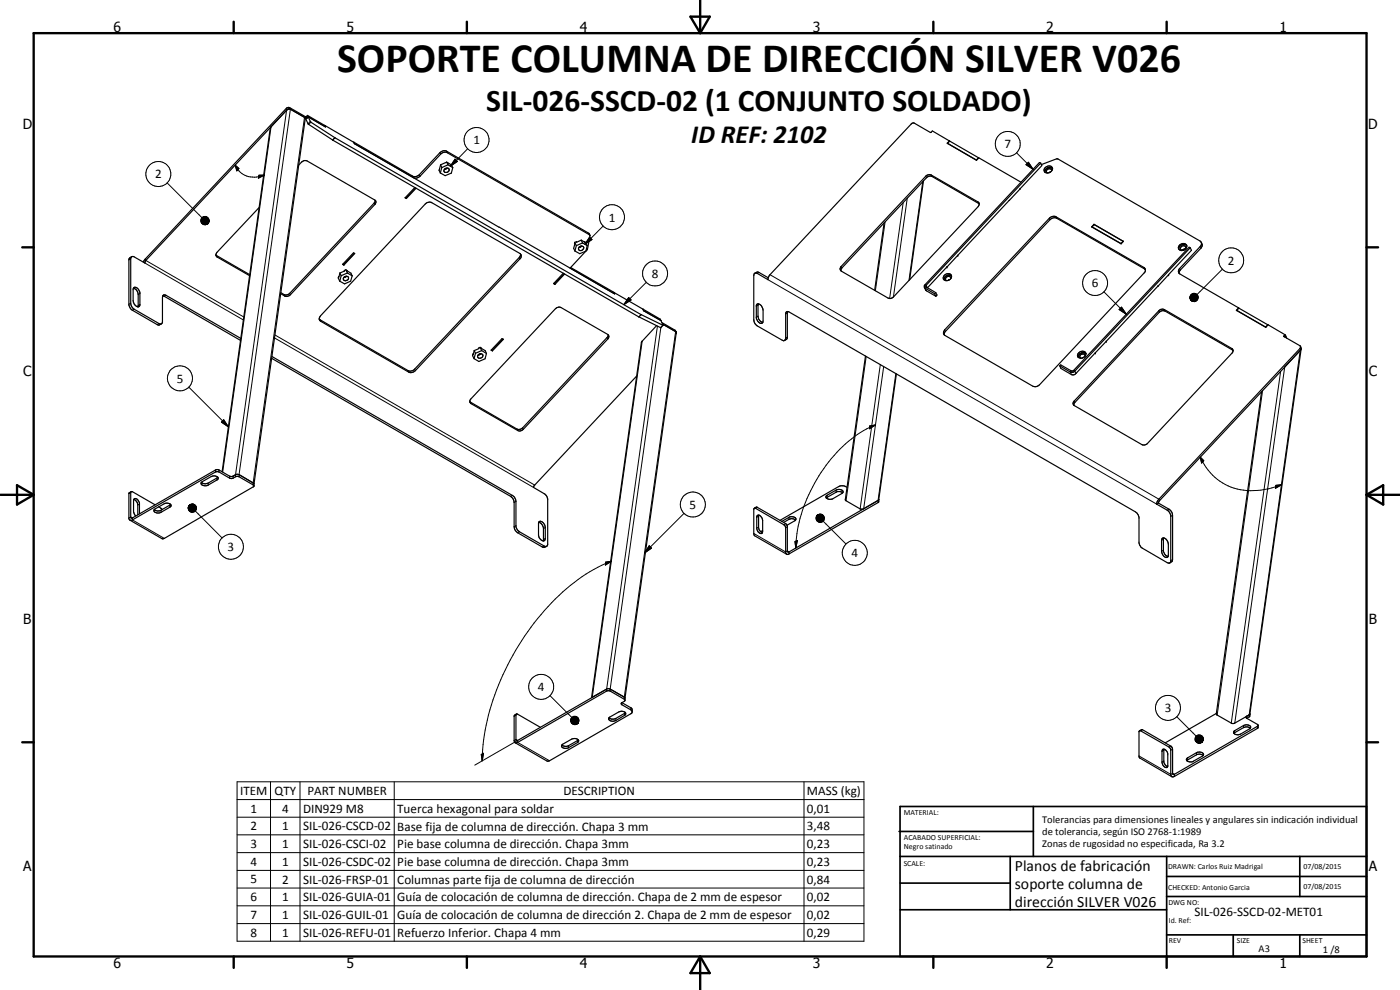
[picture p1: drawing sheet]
<svg xmlns="http://www.w3.org/2000/svg" width="420mm" height="297mm" viewBox="0 0 420 297" stroke-linecap="round" stroke-linejoin="round" font-family="sans-serif">
<g fill="none" stroke="#000" stroke-width=".35">
<path d="M81.4 38l-.3 .5-14.4 103M86.3 32.8l-42.5 45.3-.3 .8-3.4-1.9h-.6M86.3 32.8l-.3 .3M86.6 32.7l.6 .1M86.6 32.7l-.3 .1M86.7 32.7l-.4 .1M87 32.7l.2 .1M87.2 32.8l4.2 2.4 .2 .4-15.4 109.6M87.2 32.8l4.8 2.7M92 35.5h.1M92.3 34.6l-.6 .5-4.8-2.8-.8 .1-42.7 45.5-.4 .8M92.3 34.6l.2 .5"/>
<path d="M92.3 34.6l5.1 3 .2 .4-5.1-2.9M92.5 35.1l-.5 .4M92.5 35.1l.8 1.6 7.2 4.6 91.9 53.1 6.6 3.2M92.5 35.1l-.7 .7 .7 1.4 7.4 4.8 91.8 53.1 6.6 3.2 .7-.7M92.5 35.1l5.2 3-.2-.5M97.5 37.6l8.6 5.1 .2 .4 34.8 20M97.5 37.6l-.1 .1M89.6 49.6l1.5-1.3 .9-.1 20.6 11.9M106.2 42.7h.1M106.2 42.7l.3 .4M106.2 42.7l18.1 10.3 1.3-.4 6.4-6.8a1.78 1.78 0 0 1 2.1-.4l42.6 24.6 .3 .6M121.6 59.3l.3 .1"/>
<path d="M121.9 59.4l.1 .2M124 53.3a1.68 1.68 0 0 0 2.1-.4l6.1-6.6a1.78 1.78 0 0 1 2.1-.5l42.6 24.6 .2 .3-.8 4.2-5.2 5.5M124.5 56.3l-2.9 3.1 .4 .2M124.7 56.4l-2.8 3M124.9 56.5l-2.9 3.1M131.8 51.1l.4 .8M132.2 49.4l-.3 1.3M132.2 49.4l.4 .9M132.6 50.3l-.4 1.6M133.6 48.9l-1.4 .5M134.1 48.6l.3 .8M134.2 50.4l.4 .1a.78 .78 0 0 1-.3 1.2 .78 .78 0 0 1-1.1-.4l.2-.5"/>
<path d="M134.2 50.4l-.8 .4M134.4 48.9l1.1 .6 .4 .8M134.4 49.4l1.5 .9M134.4 49.4l-1.8 .9M135.9 50.3l-.4 1.6-1.9 .8-1.4-.8M277.1 54.3l-4.1 29.6M277.8 52.9a1.62 1.62 0 0 1 1.7-.4l14 8.1a.89 .89 0 0 1 .1 1.4l-25.8 27.4-.7 .2-.6-.2-14-8-.4-.7 .3-.7zM284.4 43l8.6 5M284.4 43v.1M284.4 43l.6-.7 8.7 5M284.9 42.3l-5.1-3-.6 .5-4.7-2.8h-.7l-42.9 45.6-.4 1.3-3.2-1.9h-.8M284.9 42.3l.1 .1"/>
<path d="M284.9 42.3l-.6 .7 8.8 5.1M293 48l.1 .1M293.1 48.1l.7-.7 12.6 7.3M293.7 47.3v.1M293.7 47.3l-.7 .7M306.1 56.7h.1M306.1 56.6v.1M312.3 48.9l.4 .8-25.3 26.9M312.3 48.9l-.4-.1-34.2 36.6-.3 .3 .1 .7 3 1.7M312.3 48.9l-34.4 36.7v.5l2.9 1.7M312.5 49.4l4.6-1.7h.4l42.8 24.7 .3 .4-.2 .9-6.4 6.9a1.01 1.01 0 0 0 .1 1.6l17.6 10.2M315.3 51.6l-.6 .3"/>
<path d="M315.6 51.2a.75 .75 0 0 0-1.1-.5 .75 .75 0 0 0-.1 1.2M315.7 51.2l-.6 .5-.7 .2M315.9 50.5a1.46 1.46 0 0 0-2.3 1.1M315.9 50.5a1.26 1.26 0 0 0-1.7-.6 1.26 1.26 0 0 0-.6 1.8l.8 .2M315.9 50.5l-.2 .7M39.5 77l-.8 .8v13.7l.2 .6 .6 .9 7.7 4.4 .6 .1 .7-.3M39.5 77l-.3 .5v13.7l.2 .5 .9 1.1 7.6 4.4h.6M64.8 76.5l.4 .6 9.7 5.6M64.8 76.5l10.2 5.9M77.8 62.2l-12.7 13.5-.3 .8M102.9 79.2l.3 .2M103.2 79.4v.1"/>
<path d="M106.1 75.9l.4 .2-3.3 3.4-.4-.2zM106.3 76l-3.1 3.4M112.6 60.1l.2 .7-.3 .5-25.3 27.1a1.58 1.58 0 0 1-1.8 .4l-1.2-.7M112.6 60.1l-.3 .8-25.4 27.1a1.53 1.53 0 0 1-1.7 .4l-.9-.6M127.6 61.3a1.78 1.78 0 0 1 2-.5l26.4 15.2 .4 .5v.5l-.2 .5-31.5 33.7a1.78 1.78 0 0 1-2.1 .4l-26.3-15.2-.5-.7 .4-.9zM141 63.1l8.8 5.1M149.8 68.1l34.7 20.1-.2-.4M156.2 76.2l-.3 1-31.5 33.5-.7 .6h-1.1l-26.8-15.5M172.5 72.7l-.3 1.8 .3 .8M172.5 72.7l.5 1M173 73.7l-.5 1.6M173.8 74.2a.78 .78 0 0 1 .8-.4 .78 .78 0 0 1 .6 .5 .77 .77 0 0 1-.8 .9 .77 .77 0 0 1-.7-.9z"/>
<path d="M174.4 73.8l-.5 .3M174.4 72.1l1.4 .7 .4 .9M174.4 72.1l-1.9 .6M174.4 72.1l.4 .8M174.6 73.8l-.8 .4M174.8 72.9l1.4 .8M174.8 72.9l-1.8 .8M176.2 73.7l-.4 1.7-1.8 .7-1.5-.8M265.3 66.9l-2.8 20.2M287.4 76.6l-3.2 3.5M287.4 76.6v.1M293.9 61.2l-14.2-8.2-.6-.2-.7 .2-25.8 27.4-.3 .8"/>
<path d="M302.9 60.1v.1M302.9 60.1h.1M314.9 65.5l.7-.5 1.1-.1 26.6 15.4 .4 .5v.4l-.1 .5-31.6 33.7-1.3 .6-.7-.1-26.4-15.2-.4-.6v-.4l.3-.7zM327.7 68.1l8.7 5M327.7 68.1h.1M327.7 68.1l.7-.7 8.7 5M328.3 67.3l-.7 .8 8.9 5.1M328.3 67.3l8.8 5.1M328.3 67.3l.1 .1M336.4 73.1l.1 .1M337.1 72.4v.1M337.1 72.4l-.7 .7"/>
<path d="M337.1 72.4l-.6 .8M354 73.6a1.19 1.19 0 0 1 1.2-.6 1.19 1.19 0 0 1 1 1 1.36 1.36 0 0 1-1.1 1.1 1.36 1.36 0 0 1-1.5-.7zM354.4 74.1a.76 .76 0 0 1 .8-.4 .76 .76 0 0 1 .6 .5 .79 .79 0 0 1-.6 .9 .79 .79 0 0 1-.9-.7zM355.7 74.7l-.8 .4M356.1 73.7a1.41 1.41 0 0 0-1.5-.2 1.41 1.41 0 0 0-.8 1.3M357.2 74.3l.4 .8-10.1 10.8M357.2 74.3l-.3-.1-34.8 37.1h-.6l-3.2-1.8-.3 .3M357.2 74.3l-34.8 37.2-.6 .3-.6-.2-3.2-1.8M360.5 72.7l.3 .9-.3 .8-6.3 6.6-.3 1M40 86.5a1.9 1.9 0 0 1 1.5 1.9l-.1 3.7M40.2 86.2l1 .2 .7 1.2 .1 4a.74 .74 0 0 1-.7 .5 .74 .74 0 0 1-.7-.5l-.6-1.4v-3.3zM48.5 97.2l.3-.5v-7.5a.64 .64 0 0 1 .3-.7 .64 .64 0 0 1 .7 .1l22.5 13"/>
<path d="M48.8 88.8l23.4 13.4M102 81.9l-.5 1.5 .5 1M102 81.9l.4 .8M102.4 82.7l-.4 1.7M103.1 83.4l.9-.5 .5 .2a.78 .78 0 0 1-.5 1.1 .78 .78 0 0 1-1-.6zM103.8 80.9l1.5 1.1 .4 .8M103.8 80.9l-.5 .3 .1 .1-1.4 .6M103.8 80.9l.5 1M103.8 82.9l-.5 .2M104 82.9l-.8 .4M104.3 81.9l1.4 .9M104.3 81.9l-1.9 .8"/>
<path d="M105.7 82.8l-.5 1.6-1.8 .8-1.4-.8M166.2 85l.2 .1M166.4 85.1l.1 .2M169.1 82l-3 3.1 .4 .2M169.3 82.1l-2.9 3M169.4 82.2l-2.9 3.1M171.3 80.3l12.9 7.4 .2 .4M184.3 87.8l8.6 5 .2 .4 5.3 3M184.3 87.8h-.1M193 92.8l5.2 3 .2 .4M193 92.8l.2 .5 5.2 2.9M193 92.8h.1"/>
<path d="M197.1 97.7l-4.6 5.1-15 106.5M198.4 96.2l.6 1.4M198.6 96.8l4 2.3 .4 .6M198.8 97.2l4 2.3M199 97.6h.1M202.8 99.5v.1M202.8 99.6l.2 .2-15.4 109.7M202.9 99.6l.1 .1M203 99.7l-.1 .5M226.5 82l-.3 .7v13.2l.2 .8 .9 1.1 7.4 4.3 .7 .1M226.5 82l.7-.4 .4 .1 3 1.7M227.1 91.3a1.04 1.04 0 0 1 1.4 .5l.5 1.2v3.3a.67 .67 0 0 1-.4 .7 .67 .67 0 0 1-.8-.2l-.8-1.4v-3.7z"/>
<path d="M227.6 91.2l-.1 3.7a1.95 1.95 0 0 0 1.4 1.8M236.4 93.5l-.1 7.9-.9 .8M236.4 93.5l104.4 60.1 .7 .8 .3 .8v7.7l.5 1.1 8 4.8 .8 .1M236.4 93.5h-.3l-.3 .5v7.5l-.4 .7M277.4 86.2l.5 .9 3 1.8M280.5 88.1l.4 .8M280.8 87.8l.4 .7-.3 .4M280.8 87.8l-.3 .3M284.2 80.1h.1M284.2 80.1l-5.9 6.3M285 83.9l-.5 .3M285.3 83.6a.73 .73 0 0 0-1-.6 .73 .73 0 0 0-.2 1.2"/>
<path d="M285.6 82.8a1.43 1.43 0 0 0-2.3 1.1M285.6 82.8l-.2 .7-.3 .4M285.6 82.8a1.27 1.27 0 0 0-1.7-.6 1.27 1.27 0 0 0-.7 1.7 1.37 1.37 0 0 0 1.9 0M343.7 80.9l-26.6-15.4a1.78 1.78 0 0 0-2 .4l-31.5 33.7-.2 .9M347.5 85.9h.1M347.5 85.9l-15.5 16.5M371.2 93.2l.6-.7 8.7 5M371.7 92.4l-.7 .7 8.9 5.1M371.7 92.4l.1 .1M379.9 98.2l.7-.7 5.1 3M380.5 97.5l-.7 .7M380.5 97.5h.1"/>
<path d="M81.5 107.5l71.7 41.4 .8 .8 .3 1v7.3l.5 1.3 .6 .6 7.6 4.4 1.1-.4M81.6 106.9l72.4 41.9 .4 .3 .4 1.4v7.5l.5 1 .6 .6 7.6 4.4 .6-.1M142.3 105.2l-.5 1.5 .5 .9M142.3 105.2l.4 .8M142.7 106l-.4 1.6M143.5 106.5l1-.3a.68 .68 0 0 1 .4 .8 .68 .68 0 0 1-.7 .5l-.7-.2-.2-.5zM144.1 104.2l-.5 .2 .1 .2-1.4 .6M144.1 104.2l1.5 1 .4 .8M144.1 104.2l.5 1M144.2 106.2l-.6 .2M144.3 106.2l-.8 .4M144.6 105.2l1.4 .8"/>
<path d="M144.6 105.2l-1.9 .8M146 106l-.4 1.7-1.9 .8-1.4-.9M147.5 105l.2 .1M147.7 105.1l.1 .2M150.7 101.6l.4 .2-3.3 3.5-.4-.2zM150.9 101.7l-3.2 3.4M182.5 100.5l.2 .5-.3 .7-25.4 27.1a1.42 1.42 0 0 1-1.6 .4l-14-8.1-.4-.6M182.5 100.5l-14.1-8.2-.6-.2-.7 .2-25.8 27.4-.3 .8M182.5 100.5l-.1 .6-25.6 27.3-.6 .4-1.1-.1-14.1-8.2M191.1 112.8l-30.8 33-.2 .5 3.4 2 .6 .6 .3 .8v13.7l-.3 .5M259.7 106.8l-6 43.1 .2 .3 4.2 2.5h1.1M269 112.2l-5.3 37.7-.2 .3"/>
<path d="M325.3 107.2l-.5 .2M325.6 106.9a.79 .79 0 0 0-.8-.7 .79 .79 0 0 0-.7 .8l.3 .5M325.9 106.1a1.49 1.49 0 0 0-2.3 1.1M325.9 106.1l-.3 .9-1.2 .5M325.9 106.1a1.27 1.27 0 0 0-1.7-.6 1.27 1.27 0 0 0-.5 1.8l.7 .2M332 102.4h.1M332 102.4l-9.5 10h-.9l-3.2-1.9-.4-.7M370.1 105.2l-20.4-11.9-.9-.1-.9 .5-25.5 27.2-.1 .7M370.1 105.2l-.4-.6-20.2-11.7-1.2-.1-25.9 27.6a.77 .77 0 0 0-.1 1.2M370.1 105.2l-.2 .6-25.5 27.3-.6 .3h-1.1l-20.4-11.8M378.6 117.5l-13.6 96.7 .3 .3 4.6 2.6 .7-.1 4.3-2.5M385.3 101h.1"/>
<path d="M385.3 101l5 2.9M385.7 100.5l-.4 .5M385.7 100.5l.2 .4M385.9 100.9l-.3 .2M385.9 100.9l.3 .6M390.2 105.1l-4.6 5M390.3 103.9l-.2 .7-42.3 45.2-.5 .7-.2 .8M390.3 103.9l.2 .6-.2 .5-42.4 45.3-.2 .7M390.5 104.8l-15.5 109.6M39.4 147.5l7.2 4M39.4 147.5l-.7 .5v7.6l.3 .5M40.2 149.8l-.1 3.7 .7 1.3"/>
<path d="M40.2 149.8a.96 .96 0 0 1 1.5 .7l.2 3.7M40.2 149.9a1.85 1.85 0 0 1 1.1 1.6v3M46.4 152.8l2.8-1.6a1.38 1.38 0 0 1 2.1 .6l-3 1.9a1.21 1.21 0 0 1-1.3 .3 1.21 1.21 0 0 1-.7-1zM47.6 152.1l1.1 .8M51.2 151.4l-2.9 1.7a1.72 1.72 0 0 1-2-.2M60.5 144.7l2.9-1.7a1.38 1.38 0 0 1 2.1 .6l-3 1.9a1.44 1.44 0 0 1-2.1-.6zM65.4 143.2l-2.9 1.7a1.82 1.82 0 0 1-2.1-.2M70 142.9l.8-.5h.9l4.5 2.8M70 142.9h-1.1l-3.5-2-.7 .1-25.2 14.5-.3-.3v-7.5l.2-.2M70.7 142.5l-.7 .4M76.2 145.8l-4.5-2.8h-1a1.51 1.51 0 0 1-1.8 .5l-3.2-1.9h-1l-25.2 14.5h-.5M76.2 145.8l-.1 .2-27 15.6h-.6l-9.5-5.5"/>
<path d="M76.2 145.2v.6M161.7 156.7a1.13 1.13 0 0 1 1.8 .8l.1 4.1-.1 .5-.5 .2M161.7 156.7a1.95 1.95 0 0 1 1.4 1.7l-.1 3.9M161.7 156.7l-.1 4 .6 1.1 .8 .5M226.4 152.5h.4l8.8 5.3 .2 .6v7.4l.3 .5M226.4 152.5l-.2 .3v7.3l.2 .6 9.7 5.6M227.3 154.7a1.35 1.35 0 0 1 1.6 1.5l-.1 3.5a.87 .87 0 0 1-.9 .3 .87 .87 0 0 1-.6-.9l-.2-.4v-3.7zM227.7 154.6v3.8a1.67 1.67 0 0 0 1.1 1.4M228.9 159.2l-.6 .3M234.6 156.5l2.2-1.3a1.19 1.19 0 0 1 1.2-.2 1.19 1.19 0 0 1 .8 1l-2.6 1.6M238.7 156l-.5-.3-.8-.1-2.2 1.2M247.9 148.8l3-1.7a1.38 1.38 0 0 1 2.1 .6l-3 1.9a1.4 1.4 0 0 1-2.1-.6z"/>
<path d="M252.9 147.9l-.8-.4h-.8l-3.3 1.9M254.2 146.2a2.4 2.4 0 0 0-2.5-.2l-17.6 10.1M263.5 150.2l-26.8 15.5-.4-.3v-7.5l-.3-.5-8.9-5.3-.7 .4M263.7 149.9v.7l-.2 .2-26.7 15.4-.7 .1M263.7 150l-.2 .2M347.1 151.3l3.5 1.9 .7 1.2 .1 14-.3 .5M347.7 151l3.1 1.8 1 1.3 .1 13.8-.2 .6-.6 .4M347.7 151l-.6 .3M348.8 161.5a1.6 1.6 0 0 1 1.8 1.8v3.7a.96 .96 0 0 1-1.1 .2 .96 .96 0 0 1-.6-.8l-.3-1zM349.2 161.4v4.2l.4 .7 1 .7M155 214.2l-.7 .7v7.3l.3 .6M155 214.2l7.2 4"/>
<path d="M182.1 206.8l.9-.1 4.6 2.8M182.1 206.8l-4.4 2.4M182.1 206.8l-26.9 15.4-.4-.2 .2-7.8M182.7 215.4l3-1.8a1.32 1.32 0 0 1 2.1 .6l-.2 .3-2.8 1.7a1.4 1.4 0 0 1-2.1-.6zM186.6 210.8l-.2 .3 .2 .4 2.9 1.6 .2 .5M186.6 210.8l2.9 1.7 .2 1.1M187.6 210.1l-4.5-2.8h-.9l-26.8 15.5h-.8M187.6 210.1l-1 .7M187.6 209.5v.6M187.7 213.8l-2.9 1.8a1.64 1.64 0 0 1-2-.3M189.7 213.6l-.4 .6-24.6 14.1h-.5l-9.6-5.5M342 219.2l-.2 .3v7.6l.2 .3 9.7 5.6"/>
<path d="M342 219.2l8.8 5 .4 .4 .2 7.7 .3 .7M365.1 214l-15.4 8.9M374.2 215.5l3.4 2.1M374.9 214.5l-.9 .6 .2 .4M375.1 214.3l-.2 .2M375.1 214.2l-.1 .8-.8 .5M375.2 218.5l-.8-.4h-.7l-3.4 1.9M375.2 218.5l-3.1 1.8-.7 .2-1.1-.5M375.2 218.5l.1-.2a1.32 1.32 0 0 0-2.1-.6l-2.8 1.6-.2 .5 .1 .2M377.6 217.6l-25.3 14.8-.4-.4v-7.2l-.4-.9-8.6-5-.9 .3M377.6 217.6v.6l-.3 .4-24.8 14.4h-.8M168.6 223.6l2.9-1.8a1.35 1.35 0 0 1 2.1 .6l-3 1.9a1.32 1.32 0 0 1-2-.6z"/>
<path d="M173.6 222l-3 1.7a1.76 1.76 0 0 1-2-.2M348.9 224.9a1.28 1.28 0 0 1 1.6 1.3v3.7a.76 .76 0 0 1-.8 .4 .76 .76 0 0 1-.7-.7l-.3-1zM349.3 224.8v4.1l.4 .6 .7 .5M356.1 227.6l3-1.8a1.38 1.38 0 0 1 2.1 .7l-3.2 2-1 .1a.74 .74 0 0 1-.9-1zM361.1 226.7a1.82 1.82 0 0 0-2-.2l-2.9 1.7"/>
</g>
<g fill="none" stroke="#000" stroke-width=".3">
<path d="M81.4 38l-14.6 103.6M85.9 32.5l.2 .4M86 33.1l-15.3 109.4M86.9 32.3l.3 .5-15.5 110.2M91.4 35.2l-15.4 110.3M91.7 35.1l.2 .4M91.9 35l.2 .5M93.1 36.4l-.7 .7M93.3 36.7l-.6 .6M50.2 54.9l10.4 10.4M70.6 49.6l1.1 .9-.6 .8zM70.6 49.6a6.3 6.3 0 0 0 8.7 2.9"/>
<path d="M77.7 52.6l1.6-.1-1.8 1zM99.8 42l.7-.7-.6 .7M123.8 52.8l.2 .5M125.8 52.4l.3 .5M131.9 50.7l-.1 .4M132 45.8l.2 .5M133.6 48.9l.5-.3 .3 .3M134.1 45.4l.2 .4M136.6 47.8l.7 .6-2.1 1.5zM140.4 44.6l-5.2 5.3M272.3 59.5l-4.2 29.6M276.9 54.5l-4.1 29.7"/>
<path d="M277.8 52.9l.2 .4M279.5 52.5l.2 .5M305.1 45.8l4.9 5M308.6 48.7l1.4 2.1-2.1-1.4zM39.2 77.7l-.5 .3M43.5 78.9l29.6 17.1M43.6 77.7l.2 .4 29.4 17M60.3 65.9l2.1 1.2-2.1-.9zM60.3 66.2l2.1 .9-2.1-.7zM60.3 66.4l2.1 .7-2-.4zM60.4 66.7l2 .4-1.9-.2zM60.4 65.7l2 1.4-2.1-1.2z"/>
<path d="M60.5 66.9l1.9 .2h-1.7zM60.5 65.4l.2-.2 1.7 1.9zM60.5 65.4l1.9 1.7-2-1.4zM60.7 67.1h1.7l-1.5 .2zM60.7 65.2l.2-.1 1.5 2zM60.9 67.3l1.5-.2zM60.9 65.1l.3-.1 1.2 2.1zM61.2 67.4l1.2-.3zM61.2 65l.3-.1 .9 2.2zM61.4 67.4l1-.3zM61.5 64.9h.3l.6 2.2zM61.7 67.4l.7-.3z"/>
<path d="M61.8 64.9l.2 .2 .4 2zM61.9 67.4l.5-.3zM62 65.1l.3 .1 .1 1.9zM62.2 67.2l.2-.1zM62.3 65.2l.1 .2v1.7zM62.4 65.4l.2 .2-.2 1.5zM62.6 65.6l-.2 1.5zM62.7 66.6l-.3 .5zM62.7 65.8l-.3 1.3zM62.8 66.3l-.4 .8zM62.8 66.1l-.4 1zM65 76.7l.2 .4"/>
<path d="M112.3 60.9l.2 .4M155.9 77.2l.1 .5M176.7 70l.2 .4M176.9 71.2l.8 .7-2.2 1.4zM181 67.8l-5.5 5.5M252.4 80l.2 .4M265.6 66.5l-2.9 20.7M271 60.8l-4 28.8M293.5 60.6l.2 .4M314.9 65.5l.2 .4M316.9 65.1l.2 .4M360.2 74l.3 .4"/>
<path d="M39.2 91l-.5 .3M40.3 92.8l-.6 .3M42 91.4l-.5 .3M42 88.1l-.5 .3M47.7 97.1l-.5 .3M49.8 88.6l-.5 .3M85.2 88.4l.2 .4M86.9 88l.3 .4M96.1 96l.2 .4M188.7 89.3l.7 .7-2.2 1.4zM192.4 94.4l-.7 .7M192.4 94.4l-.6 .7"/>
<path d="M194 84.7l-6.8 6.7M197.3 97.8l-15.2 109.5M198.3 98.3l-15.2 109M198.9 97.6l-.7 .7M202.6 99.1l.2 .4-15.4 110.3M227.5 94.9l-.5 .3M227.5 91.6l-.5 .3M227.8 81.7l-.5 .3M230.5 83.9l116.6 67.4M231.1 82.4l116.7 67.4 .2 .4M236.3 93.9l-.5 .3M277.7 85.4l.6 1"/>
<path d="M278 86.1l-.3 .4 .3 .7M283.5 99l.2 .4M331.3 87.5l6.7 6.8M335.9 92.9l.7-.7 1.4 2.1zM336.6 92.2l1.4 2.1-2.1-1.4zM343.3 80.3l.2 .4M347.8 93.3l.1 .4M349.5 92.9l.2 .4M354 80.6l.2 .4M357.1 89.2l.4 .9zM357.1 89.4l.4 .7zM357.2 88.9l.3 1.2z"/>
<path d="M357.2 89.7l.3 .4zM357.3 88.6l.2 1.5-.3-1.2zM357.3 89.9l.2 .2zM357.4 88.4l.2-.1-.1 1.8zM357.4 88.4l.1 1.7zM357.5 90.1l.4 .3zM357.5 90.1l.7 .4zM357.5 90.1l1 .4zM357.5 90.1l1.2 .4zM357.5 90.1l1.5 .2-.3 .2zM357.5 90.1l1.7 .1-.2 .1zM357.5 90.1l1.9-.1-.2 .2z"/>
<path d="M357.5 90.1l2-.4-.1 .3zM357.5 90.1l2.1-.6-.1 .2zM357.5 90.1l2.1-.9v.3zM357.5 90.1l2.1-1.2v.3zM357.5 90.1l2-1.4 .1 .2zM357.5 90.1l1.8-1.6 .2 .2zM357.6 88.3l.3-.2-.4 2zM357.9 88.1l.2-.1-.6 2.1zM358.1 88h.3l-.9 2.1zM358.4 88l.3 .1-1.2 2zM358.7 88.1h.2l-1.4 2zM358.9 88.1l.2 .2-1.6 1.8z"/>
<path d="M359.1 88.3l.2 .2-1.8 1.6zM366.8 80.8l-7.6 7.6M56.7 116.2l11.8 11.9M82.4 101.4l77.7 44.9M82.5 100.5l78 45M122.4 111.2l.2 .4M124.4 110.7l.3 .5M182.2 101.3l.2 .4M192.7 102.4l-15 106.8M236.3 101.1l-.5 .4M260 106.9l-6.1 43.3M264.2 109.4l-6.1 43.3"/>
<path d="M265.2 110l-6 42.7M268.8 112.1l-5.3 38.7M321.5 111.3l-.3 .3 .4 .8M322.2 111.1l.7 1M369.7 104.6l.2 .4M378.9 117.2l-13.6 97.3M384.3 111.4l-14.8 105.6M385.3 100.8l.1 .2M385.6 110.1l-15 106.9M390.1 104.6l.2 .4M390.2 105.1l-15.3 110M67.1 125.9l1.4 2.2-2-1.4z"/>
<path d="M141.2 120.6l.2 .5M155.1 128.7l.3 .5M156.8 128.4l.2 .4M261 127.8l1.8-.3-1.9 1.2zM262.8 127.5a37.1 37.1 0 0 0-17.7 16.4 42.5 42.5 0 0 0-6.3 20.5M322.4 120.4l.2 .4M360.2 137.2l1.1 1-.7 .7zM360.2 137.2a16.7 16.7 0 0 0 19.3 9.7l5.1-1.4M38.7 155.4l.5-.3 .5 .3v.6l9.6 5.5M39.2 147.8l-.5 .3M41.9 151.2l-.6 .3M48.3 153.1v.6"/>
<path d="M51 151.6v.6M56.8 151.6l-.3 .5zM56.8 151.6l-.3 .7zM56.8 151.6l-.3 1zM56.8 151.6l-.3 1.2zM56.8 151.6l-.2 1.5zM56.8 151.6v1.7l-.2-.2zM56.8 151.6l.2 1.9-.2-.2zM56.8 151.6l.4 2-.2-.1zM56.8 151.6l.7 2.1-.3-.1zM56.8 151.6l.9 2.1h-.2zM56.8 151.6l1.2 2.1h-.3z"/>
<path d="M56.8 151.6l1.5 2-.3 .1zM56.8 151.6l1.7 1.9-.2 .1zM56.8 151.6l1.9 1.6-.2 .3zM56.8 151.6l2 1.4-.1 .2zM56.8 151.6l2.2 1.2-.2 .2zM56.8 151.6l2.2 .9v.3zM56.8 151.6l2.2 .6v.3zM56.8 151.6l2.1 .4 .1 .2zM56.8 151.6l1.9 .2 .2 .2zM56.8 151.6h1.8l.1 .2zM56.8 151.6l1.5-.2 .3 .2zM56.8 151.6l1.3-.3 .2 .1z"/>
<path d="M56.8 151.6l1.3-.3zM56.8 151.6l1-.4zM56.8 151.6l.8-.3zM56.8 151.6l.5-.3zM56.8 151.6l.3-.2zM58.6 153.3l8.1 8.1M62.5 144.9v.6M64.7 141v.6M65.1 143.4v.6M65.7 141v.6M68.9 142.9v.6M70 142.9v.6"/>
<path d="M70.7 142.4v.6M153.7 148.6l-.5 .3M154.8 150.5l-.5 .2M154.8 157.7l-.5 .3M155.9 159.6l-.5 .3M163.6 158.3l-.5 .3M205.3 154l-11.8 11.9M227.3 152.2l-.5 .3M227.7 154.9l-.6 .3M227.7 158.2l-.6 .3M235.8 157.1l-.6 .3M236.3 158l-.5 .4"/>
<path d="M236.8 155.2v.6M245.3 154.6l-.3 .5zM245.3 154.6l-.4 .7zM245.3 154.6l-.4 1zM245.3 154.6l-.3 1.3zM245.3 154.6l-.2 1.5zM245.3 154.6l-.1 1.7-.1-.2zM245.3 154.6l.1 1.9-.2-.2zM245.3 154.6l.3 2-.2-.1zM245.3 154.6l.6 2.1-.3-.1zM245.3 154.6l.9 2.2-.3-.1zM245.3 154.6l1.2 2.1-.3 .1z"/>
<path d="M245.3 154.6l1.4 2-.2 .1zM245.3 154.6l1.6 1.9-.2 .1zM245.3 154.6l1.8 1.7-.2 .2zM245.3 154.6l2 1.5-.2 .2zM245.3 154.6l2 1.2v.3zM245.3 154.6l2.1 .9-.1 .3zM245.3 154.6l2.1 .7v.2zM245.3 154.6l2 .4 .1 .3zM245.3 154.6l1.9 .2 .1 .2zM245.3 154.6h1.7l.2 .2zM245.3 154.6h1.7zM245.3 154.6l1.2-.3 .3 .1z"/>
<path d="M245.3 154.6l1.2-.3zM245.3 154.6l1-.3zM245.3 154.6l.7-.3zM245.3 154.6l.4-.3zM245.3 154.6l.2-.2zM247 156.4l6.9 6.8M248.2 148.6v.6M250.9 147.1v.6M350.8 152.8l-.5 .3M351.9 154.6l-.5 .3M382.9 145.6l1.7-.1-1.8 1zM163.3 163.8l-.5 .3"/>
<path d="M163.6 161.6l-.5 .3M181.8 168.7l1.7-.3-1.8 1.1zM183.5 168.4a55.8 55.8 0 0 0-23.2 18.5 71 71 0 0 0-15.6 41.4M194.8 163.7l.7 .8-2 1.4zM226.2 160.1l9.6 5.5 .5-.3 .5 .3v.6M238.6 162.5l.7-.3-.5 2.2zM349.2 165.1l-.6 .3M349.2 161.8l-.6 .3M351.9 167.9l-.5 .3M154.8 214.6l-.5 .3M165 208.7l6.6 6.6M171.2 216.2l2.2 .8-2.1-.6z"/>
<path d="M171.3 215.9l2.1 1.1-2.2-.8zM171.3 216.4l2.1 .6-2-.3zM171.4 215.6l2 1.4-2.1-1.1zM171.4 216.7l2 .3-1.9-.1zM171.5 216.9l1.9 .1-1.7 .1zM171.5 215.4l1.9 1.6-2-1.4zM171.7 217.1l1.7-.1-1.5 .3zM171.7 215.2l.2-.1 1.5 1.9zM171.7 215.2l1.7 1.8-1.9-1.6zM171.9 217.3l1.5-.3zM171.9 215.1l.3-.2 1.2 2.1zM172.1 217.3l1.3-.3z"/>
<path d="M172.2 214.9h.3l.9 2.1zM172.4 217.4l1-.4zM172.5 214.9h.3l.6 2.1zM172.7 217.4l.7-.4zM172.8 214.9l.2 .1 .4 2zM172.9 217.3l.5-.3zM173 215l.2 .1 .2 1.9zM173.2 217.2l.2-.2zM173.2 215.1l.2 .2v1.7zM173.4 215.3v1.7zM173.6 215.6l.1 .2-.3 1.2zM173.6 216.6l-.2 .4z"/>
<path d="M173.7 215.8l-.3 1.2zM173.7 216.3l-.3 .7zM173.7 216.1l-.3 .9zM184.8 215.6v.6M186.6 210.8v.7M187.4 214v.6M189.3 212.3v.7M342.9 218.9l-.6 .4M353.2 215.1l5.8 5.8M370.5 219.2v.6M373.2 217.7v.6M374.2 214.9v.6"/>
<path d="M377.3 217.9v.7M71.2 234.6h188.1v47.8h-188.1zM71.2 239.9h188.1M81.2 234.6v47.8M90 234.6v47.8M118.3 234.6v47.8M144.4 226.4l.7-.4-.4 2.3zM154.3 222.2l.5-.3 .6 .3M155.4 222.2v.6l9.5 5.5M155.4 222.2l-12.9 7.4M170.6 223.7v.6M173.3 222.2v.6"/>
<path d="M241.3 234.6v47.8M341.8 226.8l9.6 5.5 .5-.3 .6 .3v.7M349.3 228.3l-.6 .3M349.3 225.1l-.6 .3M351.4 223.9l-.6 .3M351.9 224.8l-.5 .3M356.4 227.4v.6M358.6 221.7l2.2 .9-2.2-.6zM358.6 222l2.2 .6-2.1-.4zM358.7 221.4l2.1 1.2-2.2-.9zM358.7 222.2l2.1 .4-2-.1zM358.8 221.2l2 1.4-2.1-1.2z"/>
<path d="M358.8 222.5l2 .1-1.7 .1zM358.9 221l.2-.2 1.7 1.8zM358.9 221l1.9 1.6-2-1.4zM359.1 222.7l1.7-.1-1.5 .2zM359.1 225.8v.7M359.1 220.8l.2-.2 1.5 2zM359.3 222.8l1.5-.2zM359.3 220.6l.3-.1 1.2 2.1zM359.5 222.9l1.3-.3zM359.6 220.5h.2l1 2.1zM359.8 223l1-.4zM359.8 220.5h.3l.7 2.1z"/>
<path d="M360 223l.8-.4zM360.1 220.5l.3 .1 .4 2zM360.3 222.9l.5-.3zM360.4 220.6l.2 .1 .2 1.9zM360.5 222.8l.3-.2zM360.6 220.7l.2 .2v1.7zM360.8 220.9l.2 .2-.2 1.5zM361 221.1l.1 .3-.3 1.2zM361 222.2l-.2 .4zM361.1 221.4l-.3 1.2zM361.1 221.9l-.3 .7zM361.1 221.7l-.3 .9z"/>
<path d="M71.2 245.2h188.1M71.2 250.5h188.1M71.2 255.8h188.1M71.2 261.2h188.1M71.2 266.4h188.1M71.2 271.8h188.1M71.2 277.1h188.1"/>
<circle cx="47.5" cy="52.2" r="3.8"/>
<circle cx="143" cy="42" r="3.8"/>
<circle cx="302.5" cy="43.2" r="3.8"/>
<circle cx="183.7" cy="65.2" r="3.8"/>
<circle cx="369.5" cy="78.1" r="3.8"/>
<circle cx="196.6" cy="82.1" r="3.8"/>
<circle cx="328.7" cy="84.9" r="3.8"/>
<circle cx="54" cy="113.5" r="3.8"/>
<circle cx="207.9" cy="151.4" r="3.7"/>
<circle cx="69.3" cy="164.1" r="3.7"/>
<circle cx="256.5" cy="165.9" r="3.7"/>
<circle cx="162.4" cy="206.1" r="3.8"/>
<circle cx="350.5" cy="212.4" r="3.7"/>
</g>
<g fill="#000">
<circle cx="100.5" cy="41.3" r=".18"/>
<circle cx="287.4" cy="76.6" r=".18"/>
<circle cx="284.2" cy="80.1" r=".18"/>
<circle cx="350.7" cy="82.4" r=".18"/>
<circle cx="328.7" cy="105.8" r=".18"/>
<circle cx="332" cy="102.4" r=".18"/>
</g>
<g fill="none" stroke="#000" stroke-width=".71">
<path d="M10.1 9.9h400v277.1h-400zM70.1 6.5v3.4M140.1 6.5v3.4M207.2 5h5.8l-2.9 4.9zM210.1 0v9.9M280.1 6.5v3.4M350.1 6.5v3.4M6.7 74.2h3.4M410.1 74.2h3.5M.1 148.5h10M5.1 145.6l5 2.9-5 2.9zM410.1 148.5h10"/>
<path d="M410.1 148.5l5-2.9v5.8zM6.7 222.7h3.4M410.1 222.7h3.5M70.1 287v3.4M140.1 287v3.4M210.1 287v10M210.1 287l2.9 5h-5.8zM280.1 287v3.4M350.1 287v3.4"/>
</g>
<g fill="none" stroke="#000" stroke-width=".51">
<path d="M269.8 249.5h40.3M270.1 242h140v45h-140zM270.1 257h140M303.2 257v16M310.1 242v15M350.1 257v30M390.1 257v12M270.1 265h33.1M270.1 273h80M350.1 269h60M350.1 263h60M350.1 280.5h60"/>
<path d="M370.1 280.5v6.5M390.1 280.5v6.5"/>
</g>
<g fill="#000">
<path d="M70.6 49.6l1.1 .9-.6 .8zM77.7 52.6l1.6-.1-1.8 1zM136.6 47.8l.7 .6-2.1 1.5zM308.6 48.7l1.4 2.1-2.1-1.4zM62.7 66.6l-.3 .5zM62.8 66.3l-.4 .8zM62.8 66.1l-.4 1zM62.7 65.8l-.3 1.3zM62.6 65.6l-.2 1.5zM62.4 65.4l.2 .2-.2 1.5zM62.3 65.2l.1 .2v1.7zM61.8 64.9l.2 .2 .4 2z"/>
<path d="M61.5 64.9h.3l.6 2.2zM61.2 65l.3-.1 .9 2.2zM60.9 65.1l.3-.1 1.2 2.1zM60.7 65.2l.2-.1 1.5 2zM60.5 65.4l.2-.2 1.7 1.9zM60.5 65.4l1.9 1.7-2-1.4zM60.4 65.7l2 1.4-2.1-1.2zM60.3 65.9l2.1 1.2-2.1-.9zM60.3 66.2l2.1 .9-2.1-.7zM60.3 66.4l2.1 .7-2-.4zM60.5 66.9l1.9 .2h-1.7zM60.7 67.1h1.7l-1.5 .2z"/>
<path d="M60.9 67.3l1.5-.2zM61.2 67.4l1.2-.3zM61.4 67.4l1-.3zM61.7 67.4l.7-.3zM61.9 67.4l.5-.3zM62.2 67.2l.2-.1zM176.9 71.2l.8 .7-2.2 1.4zM188.7 89.3l.7 .7-2.2 1.4zM336.6 92.2l1.4 2.1-2.1-1.4zM357.5 90.1l.4 .3zM357.5 90.1l.7 .4zM357.5 90.1l1 .4z"/>
<path d="M357.5 90.1l1.2 .4zM357.5 90.1l1.5 .2-.3 .2zM357.5 90.1l1.7 .1-.2 .1zM357.5 90.1l1.9-.1-.2 .2zM357.5 90.1l2.1-.6-.1 .2zM357.5 90.1l2.1-.9v.3zM357.5 90.1l2.1-1.2v.3zM357.5 90.1l2-1.4 .1 .2zM357.5 90.1l1.8-1.6 .2 .2zM359.1 88.3l.2 .2-1.8 1.6zM358.9 88.1l.2 .2-1.6 1.8zM358.7 88.1h.2l-1.4 2z"/>
<path d="M358.4 88l.3 .1-1.2 2zM358.1 88h.3l-.9 2.1zM357.9 88.1l.2-.1-.6 2.1zM357.4 88.4l.2-.1-.1 1.8zM357.4 88.4l.1 1.7zM357.3 88.6l.2 1.5-.3-1.2zM357.2 88.9l.3 1.2zM357.1 89.2l.4 .9zM357.1 89.4l.4 .7zM357.2 89.7l.3 .4zM357.3 89.9l.2 .2zM67.1 125.9l1.4 2.2-2-1.4z"/>
<path d="M261 127.8l1.8-.3-1.9 1.2zM360.2 137.2l1.1 1-.7 .7zM56.8 151.6l-.3 .5zM56.8 151.6l-.3 .7zM56.8 151.6l-.3 1zM56.8 151.6l-.3 1.2zM56.8 151.6l-.2 1.5zM56.8 151.6v1.7l-.2-.2zM56.8 151.6l.2 1.9-.2-.2zM56.8 151.6l.7 2.1-.3-.1zM56.8 151.6l.9 2.1h-.2zM56.8 151.6l1.2 2.1h-.3z"/>
<path d="M56.8 151.6l1.5 2-.3 .1zM56.8 151.6l1.7 1.9-.2 .1zM56.8 151.6l1.9 1.6-.2 .3zM56.8 151.6l2 1.4-.1 .2zM56.8 151.6l2.2 1.2-.2 .2zM56.8 151.6l2.2 .9v.3zM56.8 151.6l2.2 .6v.3zM56.8 151.6l2.1 .4 .1 .2zM56.8 151.6h1.8l.1 .2zM56.8 151.6l1.5-.2 .3 .2zM56.8 151.6l1.3-.3 .2 .1zM56.8 151.6l1.3-.3z"/>
<path d="M56.8 151.6l1-.4zM56.8 151.6l.8-.3zM56.8 151.6l.5-.3zM56.8 151.6l.3-.2zM245.3 154.6l-.3 .5zM245.3 154.6l-.4 .7zM245.3 154.6l-.4 1zM245.3 154.6l-.3 1.3zM245.3 154.6l-.2 1.5zM245.3 154.6l-.1 1.7-.1-.2zM245.3 154.6l.1 1.9-.2-.2zM245.3 154.6l.6 2.1-.3-.1z"/>
<path d="M245.3 154.6l.9 2.2-.3-.1zM245.3 154.6l1.2 2.1-.3 .1zM245.3 154.6l1.4 2-.2 .1zM245.3 154.6l1.6 1.9-.2 .1zM245.3 154.6l1.8 1.7-.2 .2zM245.3 154.6l2 1.5-.2 .2zM245.3 154.6l2 1.2v.3zM245.3 154.6l2.1 .9-.1 .3zM245.3 154.6l2.1 .7v.2zM245.3 154.6l2 .4 .1 .3zM245.3 154.6h1.7l.2 .2zM245.3 154.6h1.7z"/>
<path d="M245.3 154.6l1.2-.3 .3 .1zM245.3 154.6l1.2-.3zM245.3 154.6l1-.3zM245.3 154.6l.7-.3zM245.3 154.6l.4-.3zM245.3 154.6l.2-.2zM382.9 145.6l1.7-.1-1.8 1zM181.8 168.7l1.7-.3-1.8 1.1zM194.8 163.7l.7 .8-2 1.4zM238.6 162.5l.7-.3-.5 2.2zM173.6 216.6l-.2 .4zM173.7 216.3l-.3 .7z"/>
<path d="M173.7 216.1l-.3 .9zM173.7 215.8l-.3 1.2zM173.6 215.6l.1 .2-.3 1.2zM173.4 215.3v1.7zM173.2 215.1l.2 .2v1.7zM172.8 214.9l.2 .1 .4 2zM172.5 214.9h.3l.6 2.1zM172.2 214.9h.3l.9 2.1zM171.9 215.1l.3-.2 1.2 2.1zM171.7 215.2l.2-.1 1.5 1.9zM171.7 215.2l1.7 1.8-1.9-1.6zM171.5 215.4l1.9 1.6-2-1.4z"/>
<path d="M171.4 215.6l2 1.4-2.1-1.1zM171.3 215.9l2.1 1.1-2.2-.8zM171.2 216.2l2.2 .8-2.1-.6zM171.3 216.4l2.1 .6-2-.3zM171.5 216.9l1.9 .1-1.7 .1zM171.7 217.1l1.7-.1-1.5 .3zM171.9 217.3l1.5-.3zM172.1 217.3l1.3-.3zM172.4 217.4l1-.4zM172.7 217.4l.7-.4zM172.9 217.3l.5-.3zM173.2 217.2l.2-.2z"/>
<path d="M144.4 226.4l.7-.4-.4 2.3zM361 222.2l-.2 .4zM361.1 221.9l-.3 .7zM361.1 221.7l-.3 .9zM361.1 221.4l-.3 1.2zM361 221.1l.1 .3-.3 1.2zM360.8 220.9l.2 .2-.2 1.5zM360.6 220.7l.2 .2v1.7zM360.1 220.5l.3 .1 .4 2zM359.8 220.5h.3l.7 2.1zM359.6 220.5h.2l1 2.1zM359.3 220.6l.3-.1 1.2 2.1z"/>
<path d="M359.1 220.8l.2-.2 1.5 2zM358.9 221l.2-.2 1.7 1.8zM358.9 221l1.9 1.6-2-1.4zM358.8 221.2l2 1.4-2.1-1.2zM358.7 221.4l2.1 1.2-2.2-.9zM358.6 221.7l2.2 .9-2.2-.6zM358.6 222l2.2 .6-2.1-.4zM358.8 222.5l2 .1-1.7 .1zM359.1 222.7l1.7-.1-1.5 .2zM359.3 222.8l1.5-.2zM359.5 222.9l1.3-.3zM359.8 223l1-.4z"/>
<path d="M360 223l.8-.4zM360.3 222.9l.5-.3zM360.5 222.8l.3-.2z"/>
</g>
<path d="M62.2 65.1v2M357.5 89.9h2M56.8 151.8h2.1M57 151.6v2M245.3 154.8h2M245.5 154.6v2M171.4 216.9h2M173.2 215v2M358.7 222.4h2.1M360.6 220.6v2" fill="none" stroke="#000" stroke-width=".38"/>
<path d="M60.4 66.9h2M357.7 88.1v2" fill="none" stroke="#000" stroke-width=".42"/>
<text font-size="12.6" x="101.2" y="21.5">SOPORTE COLUMNA DE DIRECCIÓN SILVER V026</text>
<text font-size="9.4" x="146" y="33.3">SIL-026-SSCD-02 (1 CONJUNTO SOLDADO)</text>
<text font-size="7.9" x="207.5" y="42.8">ID REF: 2102</text>
<g font-size="4.7">
<text x="304.6" y="261.2">Planos de fabricación</text>
<text x="304.6" y="266.6">soporte columna de</text>
<text x="304.6" y="272">dirección SILVER V026</text>
</g>
<g font-size="4.2">
<text x="34" y="9.6">6</text>
<text x="104" y="9.6">5</text>
<text x="174" y="9.6">4</text>
<text x="244" y="9.6">3</text>
<text x="314" y="9.6">2</text>
<text x="384" y="9.6">1</text>
<text x="6.8" y="38.7">D</text>
<text x="410.6" y="38.7">D</text>
<text x="7" y="112.9">C</text>
<text x="410.8" y="112.9">C</text>
<text x="7" y="187.1">B</text>
<text x="410.8" y="187.1">B</text>
<text x="7" y="261.4">A</text>
<text x="410.8" y="261.4">A</text>
<text x="34" y="290.4">6</text>
<text x="104" y="290.4">5</text>
<text x="174" y="290.4">4</text>
<text x="244" y="290.4">3</text>
<text x="314" y="290.4">2</text>
<text x="384" y="290.4">1</text>
</g>
<g font-size="3.9">
<text x="142.1" y="43.3">1</text>
<text x="301.4" y="44.4">7</text>
<text x="46.6" y="53.5">2</text>
<text x="182.7" y="66.5">1</text>
<text x="195.7" y="83.4">8</text>
<text x="368.5" y="79.4">2</text>
<text x="327.6" y="86.2">6</text>
<text x="53" y="114.8">5</text>
<text x="207" y="152.7">5</text>
<text x="68.3" y="165.3">3</text>
<text x="255.5" y="167.1">4</text>
<text x="161.4" y="207.3">4</text>
<text x="349.5" y="213.7">3</text>
<text x="72.1" y="238.5">ITEM</text>
<text x="82.4" y="238.5">QTY</text>
<text x="92.3" y="238.5">PART NUMBER</text>
<text x="169.1" y="238.5">DESCRIPTION</text>
<text x="242.2" y="238.6">MASS (kg)</text>
<text x="75.2" y="243.8">1</text>
<text x="84.7" y="243.8">4</text>
<text x="91" y="243.8">DIN929 M8</text>
<text x="119.2" y="243.9">Tuerca hexagonal para soldar</text>
<text x="242.2" y="243.8">0,01</text>
<text x="75.2" y="249.1">2</text>
<text x="84.7" y="249.1">1</text>
<text x="91" y="249.1">SIL-026-CSCD-02</text>
<text x="119.2" y="249.2">Base fija de columna de dirección. Chapa 3 mm</text>
<text x="242.2" y="249.1">3,48</text>
<text x="75.2" y="254.4">3</text>
<text x="84.7" y="254.4">1</text>
<text x="91" y="254.4">SIL-026-CSCI-02</text>
<text x="119.2" y="254.6">Pie base columna de dirección. Chapa 3mm</text>
<text x="242.2" y="254.4">0,23</text>
<text x="75.2" y="259.8">4</text>
<text x="84.7" y="259.8">1</text>
<text x="91" y="259.8">SIL-026-CSDC-02</text>
<text x="119.2" y="259.8">Pie base columna de dirección. Chapa 3mm</text>
<text x="242.2" y="259.8">0,23</text>
<text x="75.2" y="265">5</text>
<text x="84.7" y="265.1">2</text>
<text x="91" y="265.1">SIL-026-FRSP-01</text>
<text x="119.2" y="265.2">Columnas parte fija de columna de dirección</text>
<text x="242.2" y="265.1">0,84</text>
<text x="75.2" y="270.4">6</text>
<text x="75.2" y="275.7">7</text>
<text x="84.7" y="270.4">1</text>
<text x="84.7" y="275.7">1</text>
<text x="91" y="270.4">SIL-026-GUIA-01</text>
<text x="91" y="275.7">SIL-026-GUIL-01</text>
<text x="119.2" y="270.5">Guía de colocación de columna de dirección. Chapa de 2 mm de espesor</text>
<text x="119.2" y="275.8">Guía de colocación de columna de dirección 2. Chapa de 2 mm de espesor</text>
<text x="242.2" y="270.4">0,02</text>
<text x="242.2" y="275.7">0,02</text>
<text x="358.5" y="275">SIL-026-SSCD-02-MET01</text>
<text x="75.2" y="281">8</text>
<text x="84.7" y="281">1</text>
<text x="91" y="281">SIL-026-REFU-01</text>
<text x="119.2" y="281.1">Refuerzo Inferior. Chapa 4 mm</text>
<text x="242.2" y="281">0,29</text>
</g>
<g font-size="3.1">
<text x="312.7" y="246.8">Tolerancias para dimensiones lineales y angulares sin indicación individual</text>
<text x="312.7" y="250.4">de tolerancia, según ISO 2768-1:1989</text>
<text x="312.7" y="254">Zonas de rugosidad no especificada, Ra 3.2</text>
<text x="377.7" y="285.6">A3</text>
<text x="397" y="285.9">1 /8</text>
</g>
<g font-size="2.4">
<text x="271.2" y="244.4">MATERIAL:</text>
<text x="271.3" y="252">ACABADO SUPERFICIAL:</text>
<text x="271.3" y="254.6">Negro satinado</text>
<text x="271.2" y="259.7">SCALE:</text>
<text x="350.6" y="260.8">DRAWN: Carlos Ruiz Madrigal</text>
<text x="391.2" y="260.6">07/08/2015</text>
<text x="350.6" y="267">CHECKED: Antonio Garcia</text>
<text x="391.2" y="266.7">07/08/2015</text>
<text x="350.6" y="271.4">DWG NO:</text>
<text x="350.8" y="276.9">Id. Ref:</text>
<text x="350.8" y="282.8">REV</text>
<text x="371.2" y="282.9">SIZE</text>
<text x="390.9" y="282.9">SHEET</text>
</g>
</svg>
